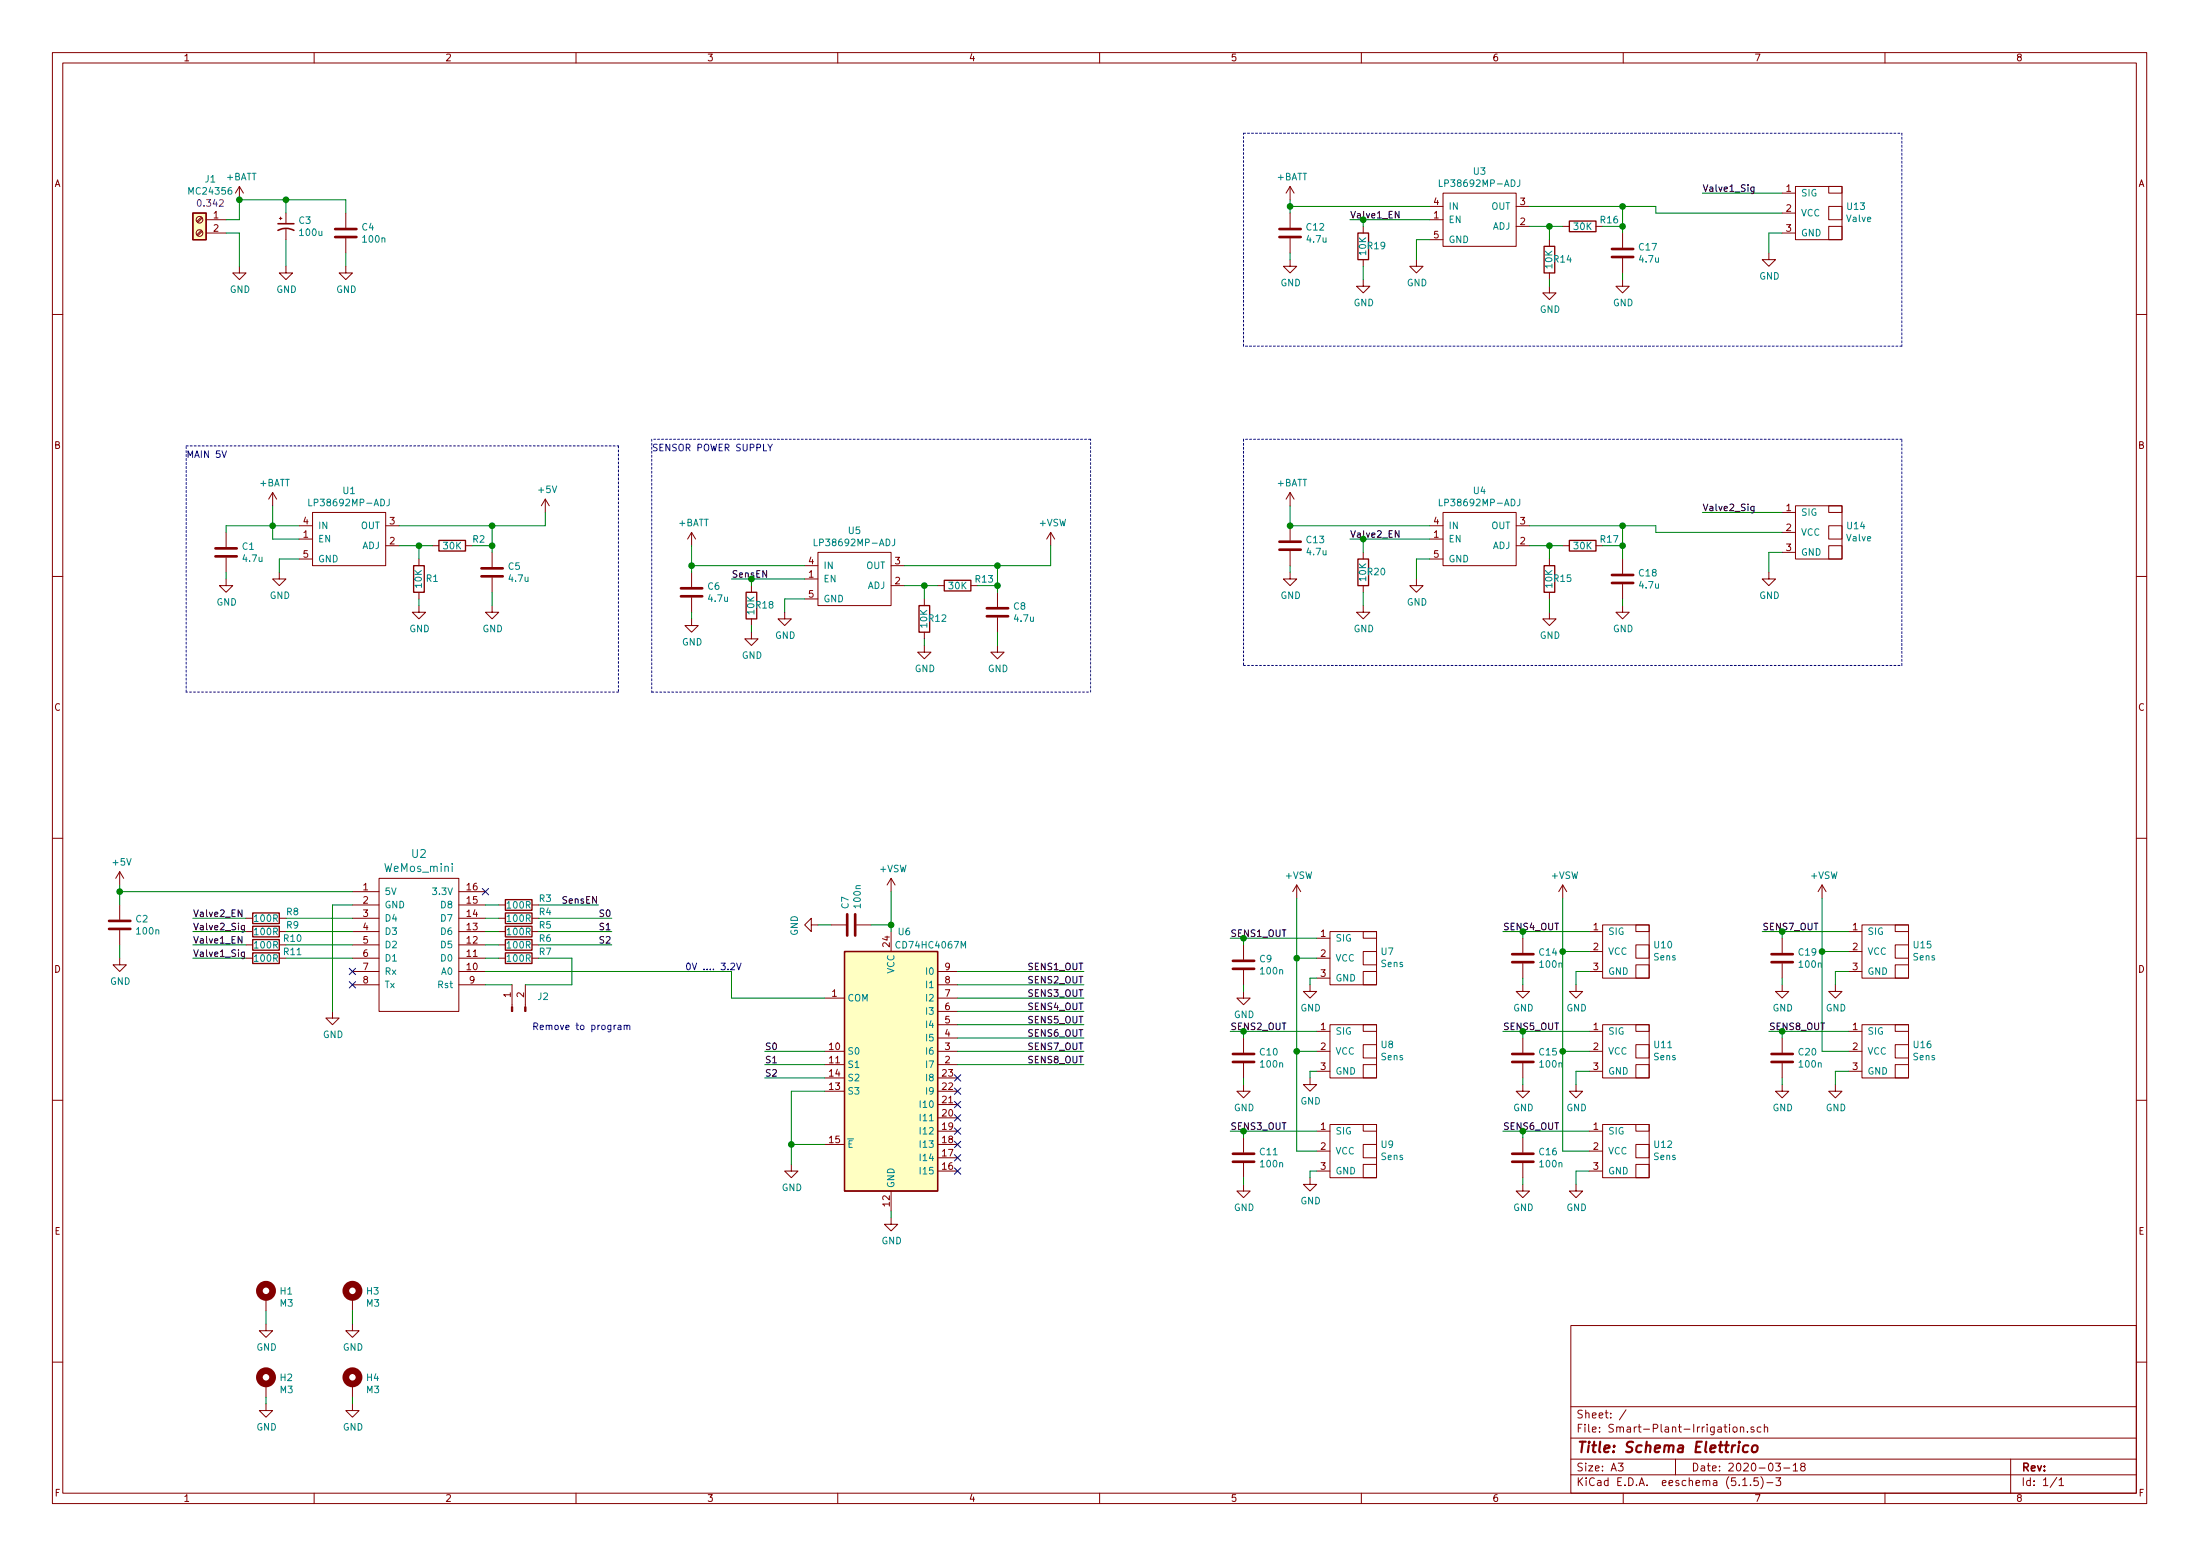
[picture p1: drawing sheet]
<svg xmlns="http://www.w3.org/2000/svg" width="420mm" height="297mm" viewBox="0 0 420 297" stroke-linecap="round" stroke-linejoin="round" font-family="sans-serif">
<g fill="none" stroke="#840000" stroke-width=".19">
<path d="M10 10h400v277h-400zM12 12h396v273.1h-396zM60 10v2M110 10v2M160 10v2M210 10v2M260 10v2M310 10v2M360 10v2M45.7 35.6l-.7 1.3M45.7 35.6v2.5M45.7 35.6l.8 1.3"/>
<path d="M246.4 35.6v2.5M246.4 35.6l-.8 1.3M246.4 35.6l.7 1.3M273 39.4h2.6M275.6 36.9h14v10.1h-14zM289.6 39.4h2.5M340.4 36.9h2.5M342.9 35.6h8.9v10.2h-8.9zM349.2 39.4h2.6v2.5h-2.6zM349.2 35.6h2.6v1.3h-2.6zM38.5 44l-.9 .8M38.5 41.4l-.9 .9"/>
<path d="M38.6 44.2l-.8 .8M38.6 41.6l-.8 .9M39.4 44.5h3.8M39.4 41.9h3.8M45.7 50.8v1.3h1.3l-1.3 1.3-1.3-1.3h1.3M53.3 41.7h.5M53.6 41.4v.5M54.6 50.8v1.3h1.3l-1.3 1.3-1.3-1.3h1.3M54.6 40.7v2M54.6 43.7v2.1M66 50.8v1.3h1.3l-1.3 1.3-1.2-1.3h1.2M66 40.7v2.8"/>
<path d="M66 45.5v2.8M246.4 49.6v1.2h1.2l-1.2 1.3-1.3-1.3h1.3M246.4 40.7v2.8M246.4 45.5v2.8M260.3 53.4v1.2h1.3l-1.3 1.3-1.2-1.3h1.2M260.3 43.2v1.3M260.3 49.6v1.2M270.5 49.6v1.2h1.3l-1.3 1.3-1.3-1.3h1.3M273 41.9h2.6M273 45.8h2.6M289.6 43.2h2.5M295.9 54.6v1.3h1.3l-1.3 1.3-1.3-1.3h1.3"/>
<path d="M295.9 45.8v1.2M295.9 52.1v1.3M298.4 43.2h1.3M304.8 43.2h1.3M309.9 53.4v1.2h1.2l-1.2 1.3-1.3-1.3h1.3M309.9 44.5v2.8M309.9 49.3v2.8M337.8 48.3v1.3h1.3l-1.3 1.2-1.3-1.2h1.3M340.4 40.7h2.5M340.4 44.5h2.5M349.2 43.2h2.6v2.6h-2.6zM10 60h2"/>
<path d="M408 60h2M52.1 94l-.8 1.3M52.1 94v2.6M52.1 94l.7 1.3M59.7 97.8h14v10.2h-14zM104.1 95.3l-.7 1.3M104.1 95.3v2.5M104.1 95.3l.8 1.3M246.4 94v2.6M246.4 94l-.8 1.3M246.4 94l.7 1.3M275.6 97.8h14v10.2h-14z"/>
<path d="M340.4 97.8h2.5M342.9 96.6h8.9v10.1h-8.9zM349.2 96.6h2.6v1.2h-2.6zM10 110h2M43.2 110.5v1.3h1.2l-1.2 1.3-1.3-1.3h1.3M43.2 101.6v2.8M43.2 106.5v2.8M53.3 109.3v1.2h1.3l-1.3 1.3-1.2-1.3h1.2M57.1 102.9h2.6M57.1 100.4h2.6M57.1 106.7h2.6M73.7 104.2h2.5"/>
<path d="M73.7 100.4h2.5M80 115.6v1.3h1.3l-1.3 1.2-1.3-1.2h1.3M80 106.7v1.3M80 113.1v1.2M82.5 104.2h1.3M88.9 104.2h1.3M94 115.6v1.3h1.2l-1.2 1.2-1.3-1.2h1.3M94 105.4v2.8M94 110.3v2.8M132.1 118.1v1.3h1.2l-1.2 1.3-1.3-1.3h1.3M132.1 101.6v2.6M132.1 109.3v2.8"/>
<path d="M132.1 114.1v2.8M132.1 101.6l-.8 1.3M132.1 101.6l.7 1.3M143.5 111.8v1.3M143.5 118.1v1.3M149.9 116.9v1.2h1.2l-1.2 1.3-1.3-1.3h1.3M153.7 110.5h2.5M153.7 108h2.5M153.7 114.3h2.5M156.2 105.4h14v10.2h-14zM170.2 111.8h2.5M170.2 108h2.5"/>
<path d="M176.5 114.3v1.3M179.1 111.8h1.2M185.4 111.8h1.3M190.5 113.1v2.8M190.5 117.9v2.8M200.7 101.6l-.8 1.3M200.7 101.6v2.6M200.7 101.6l.7 1.3M246.4 109.3v1.2h1.2l-1.2 1.3-1.3-1.3h1.3M246.4 100.4v2.8M246.4 105.2v2.8M260.3 115.6v1.3h1.3l-1.3 1.2-1.2-1.2h1.2"/>
<path d="M260.3 105.4v1.3M260.3 111.8v1.3M270.5 110.5v1.3h1.3l-1.3 1.3-1.3-1.3h1.3M273 102.9h2.6M273 100.4h2.6M273 106.7h2.6M289.6 104.2h2.5M289.6 100.4h2.5M295.9 116.9v1.2h1.3l-1.3 1.3-1.3-1.3h1.3M295.9 106.7v1.3M295.9 113.1v1.2M298.4 104.2h1.3"/>
<path d="M304.8 104.2h1.3M309.9 115.6v1.3h1.2l-1.2 1.2-1.3-1.2h1.3M309.9 106.7v2.8M309.9 111.5v2.8M337.8 109.3v1.2h1.3l-1.3 1.3-1.3-1.3h1.3M340.4 101.6h2.5M340.4 105.4h2.5M349.2 104.2h2.6v2.5h-2.6zM349.2 100.4h2.6v2.5h-2.6zM408 110h2M143.5 120.7v1.3h1.3l-1.3 1.2-1.3-1.2h1.3M176.5 123.2v1.3h1.3l-1.3 1.3-1.2-1.3h1.2"/>
<path d="M176.5 120.7v1.3M190.5 123.2v1.3h1.3l-1.3 1.3-1.3-1.3h1.3M10 160h2M22.9 166.4l-.8 1.3M22.9 166.4v2.5M22.9 172.8v2.8M22.9 177.6v2.8M22.9 166.4l.7 1.3M47 175.3h1.3M47 177.8h1.3M53.3 175.3h1.3M53.3 177.8h1.3"/>
<path d="M67.3 175.3h5.1M67.3 177.8h5.1M67.3 172.8h5.1M67.3 170.2h5.1M72.4 167.7h15.2v25.4h-15.2zM87.6 175.3h5.1M87.6 177.8h5.1M87.6 172.8h5.1M87.6 170.2h5.1M95.2 175.3h1.3M95.2 177.8h1.3M95.2 172.8h1.3"/>
<path d="M101.6 175.3h1.3M101.6 177.8h1.3M101.6 172.8h1.3M154.9 176.6v-1.3l-1.2 1.3 1.2 1.2v-1.2h1.3M158.7 176.6h2.8M163.6 176.6h2.8M170.2 167.7v2.5M170.2 177.8v3.8M170.2 167.7l-.8 1.2M170.2 167.7l.7 1.2M247.6 168.9l-.7 1.3M247.6 168.9v2.6"/>
<path d="M247.6 168.9l.8 1.3M251.5 179.1h2.5M254 177.8h8.9v10.2h-8.9zM260.3 177.8h2.6v1.3h-2.6zM290.8 179.1v2.8M298.4 168.9l-.7 1.3M298.4 168.9v2.6M298.4 168.9l.8 1.3M303.5 177.8h2.6M306.1 176.6h8.9v10.1h-8.9zM312.4 176.6h2.6v1.2h-2.6zM340.4 179.1v2.8"/>
<path d="M348 168.9l-.8 1.3M348 168.9v2.6M348 168.9l.7 1.3M353.1 177.8h2.5M355.6 176.6h8.9v10.1h-8.9zM361.9 176.6h2.6v1.2h-2.6zM408 160h2M22.9 182.9v1.3h1.2l-1.2 1.3-1.3-1.3h1.3M47 180.4h1.3M47 182.9h1.3M53.3 180.4h1.3M53.3 182.9h1.3"/>
<path d="M63.5 193.1v1.2h1.3l-1.3 1.3-1.3-1.3h1.3M67.3 188h5.1M67.3 185.5h5.1M67.3 180.4h5.1M67.3 182.9h5.1M87.6 188h5.1M87.6 185.5h5.1M87.6 180.4h5.1M87.6 182.9h5.1M95.2 180.4h1.3M95.2 182.9h1.3M97.8 188v4.2"/>
<path d="M100.3 188v4.2M101.6 180.4h1.3M101.6 182.9h1.3M157.5 190.5h3.8M179.1 190.5h3.8M179.1 198.2h3.8M179.1 195.6h3.8M179.1 193.1h3.8M179.1 188h3.8M179.1 185.5h3.8M237.5 189.3v1.2h1.3l-1.3 1.3-1.3-1.3h1.3M237.5 180.4v2.8"/>
<path d="M237.5 185.2v2.8M237.5 198.2v2.8M250.2 188v1.3h1.3l-1.3 1.2-1.3-1.2h1.3M251.5 196.9h2.5M251.5 182.9h2.5M251.5 186.7h2.5M254 195.6h8.9v10.2h-8.9zM260.3 185.5h2.6v2.5h-2.6zM260.3 181.6h2.6v2.6h-2.6zM260.3 199.4h2.6v2.6h-2.6zM260.3 195.6h2.6v1.3h-2.6zM290.8 188v1.3h1.3l-1.3 1.2-1.2-1.2h1.2"/>
<path d="M290.8 183.9v2.8M290.8 198.2v2.8M301 188v1.3h1.3l-1.3 1.2-1.3-1.2h1.3M303.5 185.5h2.6M303.5 196.9h2.6M303.5 181.6h2.6M306.1 195.6h8.9v10.2h-8.9zM312.4 199.4h2.6v2.6h-2.6zM312.4 195.6h2.6v1.3h-2.6zM312.4 184.2h2.6v2.5h-2.6zM312.4 180.4h2.6v2.5h-2.6zM340.4 188v1.3h1.2l-1.2 1.2-1.3-1.2h1.3"/>
<path d="M340.4 183.9v2.8M340.4 198.2v2.8M350.5 188v1.3h1.3l-1.3 1.2-1.3-1.2h1.3M353.1 185.5h2.5M353.1 196.9h2.5M353.1 181.6h2.5M355.6 195.6h8.9v10.2h-8.9zM361.9 184.2h2.6v2.5h-2.6zM361.9 180.4h2.6v2.5h-2.6zM361.9 199.4h2.6v2.6h-2.6zM361.9 195.6h2.6v1.3h-2.6zM10 210h2"/>
<path d="M157.5 200.7h3.8M157.5 203.2h3.8M157.5 208.3h3.8M157.5 205.8h3.8M157.5 218.5h3.8M179.1 200.7h3.8M179.1 203.2h3.8M179.1 208.3h3.8M179.1 205.8h3.8M179.1 218.5h3.8M179.1 215.9h3.8M179.1 213.4h3.8"/>
<path d="M179.1 210.9h3.8M237.5 207v1.3h1.3l-1.3 1.3-1.3-1.3h1.3M237.5 203v2.8M237.5 217.2v2.8M250.2 205.8v1.2h1.3l-1.3 1.3-1.3-1.3h1.3M251.5 200.7h2.5M251.5 215.9h2.5M251.5 204.5h2.5M251.5 219.7h2.5M254 214.7h8.9v10.1h-8.9zM260.3 203.2h2.6v2.6h-2.6zM260.3 218.5h2.6v2.5h-2.6z"/>
<path d="M260.3 214.7h2.6v1.2h-2.6zM290.8 207v1.3h1.3l-1.3 1.3-1.2-1.3h1.2M290.8 203v2.8M290.8 217.2v2.8M301 207v1.3h1.3l-1.3 1.3-1.3-1.3h1.3M303.5 200.7h2.6M303.5 215.9h2.6M303.5 204.5h2.6M303.5 219.7h2.6M306.1 214.7h8.9v10.1h-8.9zM312.4 203.2h2.6v2.6h-2.6zM312.4 218.5h2.6v2.5h-2.6z"/>
<path d="M312.4 214.7h2.6v1.2h-2.6zM340.4 207v1.3h1.2l-1.2 1.3-1.3-1.3h1.3M340.4 203v2.8M350.5 207v1.3h1.3l-1.3 1.3-1.3-1.3h1.3M353.1 200.7h2.5M353.1 204.5h2.5M361.9 203.2h2.6v2.6h-2.6zM408 210h2M151.1 222.3v1.3h1.3l-1.3 1.2-1.2-1.2h1.2M170.2 232.4v1.3h1.2l-1.2 1.3-1.3-1.3h1.3M170.2 227.4v3.8M179.1 223.6h3.8"/>
<path d="M179.1 221h3.8M237.5 226.1v1.3h1.3l-1.3 1.2-1.3-1.2h1.3M237.5 222v2.8M250.2 224.8v1.3h1.3l-1.3 1.3-1.3-1.3h1.3M251.5 223.6h2.5M260.3 222.3h2.6v2.5h-2.6zM290.8 226.1v1.3h1.3l-1.3 1.2-1.2-1.2h1.2M290.8 222v2.8M301 226.1v1.3h1.3l-1.3 1.2-1.3-1.2h1.3M303.5 223.6h2.6M312.4 222.3h2.6v2.5h-2.6zM50.8 252.8v1.2h1.3l-1.3 1.3-1.3-1.3h1.3"/>
<path d="M50.8 247.7v2.5M67.3 252.8v1.2h1.3l-1.3 1.3-1.3-1.3h1.3M67.3 247.7v2.5M300 253h108v32.1h-108zM10 260h2M50.8 268v1.3h1.3l-1.3 1.2-1.3-1.2h1.3M50.8 264.2v2.5M67.3 268v1.3h1.3l-1.3 1.2-1.3-1.2h1.3M67.3 264.2v2.5M300 278.5h108M300 274.5h108M300 268.5h108"/>
<path d="M309 279.3h1l-.5 .6 .4 .1v.7l-.2 .1-.7-.1M310.5 269.1l-1.2 2M320 278.5v3M329.2 272.4h.6M329.5 271.9v1.3l.3 .2M330.3 271.9v.1M330.3 272.4v1M331 272.5l.2-.1 .5 .1v.8l-.3 .1-.4-.1zM332.4 272.5l.2-.1 .3 .1 .1 .9M332.4 272.4v1M333.7 273.3v.1M334.9 272.5l-.3-.1-.2 .2v.2l.5 .2v.3h-.5"/>
<path d="M336.3 272.5l-.4-.1-.3 .3 .1 .6 .2 .1 .4-.1M337 272.5l.2-.1 .3 .1 .1 .9M337 271.9v1.5M339.1 279.3h.9l-.5 .6 .5 .1v.7l-.2 .1-.7-.1M342.5 279.7l.4-.4v1.5M344.2 279.9l-.3-.2 .1-.2 .2-.2 .4 .1 .2 .2-.1 .2-.5 .1-.3 .3v.3l.3 .3h.2l.4-.3-.1-.4-.3-.2M384 278.5v6.6M408 260h2M60 285.1v1.9M110 285.1v1.9M160 285.1v1.9M210 285.1v1.9"/>
<path d="M260 285.1v1.9M300 281.5h108M310 285.1v1.9M332.8 282.5l.4-.4v1.5M332.8 283.6h.9M334.3 283.5v.1M335.7 282.1h-.7l-.1 .7 .3-.1h.5l.1 .3-.1 .5-.2 .1-.6-.1M336.3 281.9a1.71 1.71 0 0 1 0 2.3M337.4 283h1.2M339.2 282.1h.9l-.5 .6 .4 .1v.7l-.2 .1-.6-.1M340.7 280.2h1.1M342.5 280.8h.8"/>
<path d="M360 285.1v1.9M392.8 282l-1.3 2M393.2 282.5l.5-.4v1.5M393.2 283.6h.9"/>
<circle cx="38.1" cy="44.5" r=".63"/>
<circle cx="38.1" cy="41.9" r=".63"/>
</g>
<path d="M332.2 275.2v.2M333.9 276a.67 .67 0 0 0-1 .3l-.1 .5 .2 .3 .2 .1 .6-.1M334.7 276.1l.1-.1a.54 .54 0 0 1 .9 .3l-.2 .7a.54 .54 0 0 1-.6 .2 .54 .54 0 0 1-.4-.4z" fill="none" stroke="#840000" stroke-width=".41"/>
<g fill="none" stroke="#840000" stroke-width=".51">
<path d="M64 45.2h4.1M64 43.7h4.1M244.3 45.2h4.1M244.3 43.7h4.1M307.8 49.1h4.1M307.8 47.5h4.1M41.1 106.2h4.1M41.1 104.7h4.1M91.9 110h4.1M91.9 108.5h4.1M130 113.8h4.1M130 112.3h4.1"/>
<path d="M188.5 117.6h4M188.5 116.1h4M244.3 104.9h4.1M244.3 103.4h4.1M307.8 111.3h4.1M307.8 109.8h4.1M20.8 177.3h4.1M20.8 175.8h4.1M161.8 174.5v4.1M163.3 174.5v4.1M235.5 184.9h4M235.5 183.4h4"/>
<path d="M288.8 183.7h4.1M288.8 182.2h4.1M338.3 183.7h4.1M338.3 182.2h4.1M235.5 202.7h4M235.5 201.2h4M288.8 202.7h4.1M288.8 201.2h4.1M338.3 202.7h4.1M338.3 201.2h4.1M235.5 221.8h4M235.5 220.3h4"/>
<path d="M288.8 221.8h4.1M288.8 220.3h4.1"/>
</g>
<g fill="#ffffc2" stroke="#ffffc2" stroke-width=".19">
<path d="M161.3 181.6h17.8v45.8h-17.8z"/>
<path d="M36.8 40.7h2.6v5.1h-2.6z"/>
</g>
<g fill="none" stroke="#840000" stroke-width=".25">
<path d="M36.8 40.7h2.6v5.1h-2.6zM259.3 44.5h2.1v5.1h-2.1zM294.9 47h2v5.1h-2zM299.7 42.2h5.1v2h-5.1zM79 108h2v5.1h-2zM83.8 103.2h5.1v2h-5.1zM142.5 113.1h2v5h-2zM175.5 115.6h2v5.1h-2zM180.3 110.8h5.1v2h-5.1zM259.3 106.7h2.1v5.1h-2.1zM294.9 108h2v5.1h-2zM299.7 103.2h5.1v2h-5.1z"/>
<path d="M48.3 174.3h5v2h-5zM48.3 176.8h5v2.1h-5zM48.3 179.4h5v2h-5zM96.5 171.7h5.1v2.1h-5.1zM96.5 176.8h5.1v2.1h-5.1zM96.5 174.3h5.1v2h-5.1zM96.5 179.4h5.1v2h-5.1zM48.3 181.9h5v2h-5zM96.5 181.9h5.1v2h-5.1zM161.3 181.6h17.8v45.8h-17.8z"/>
</g>
<path d="M53.1 44a3.2 3.2 0 0 1 3 0M53.1 42.7h3" fill="none" stroke="#840000" stroke-width=".3"/>
<path d="M274.9 34.3v1.3h.6M290.2 34.3v1.1l-.4 .2M59 95.3v1.3h.6M74.3 95.3v1.1l-.4 .2M274.9 95.3v1.3h.6M290.2 95.3v1.1l-.4 .2M155.5 102.9v1.3h.6M170.9 102.9l-.1 1.1-.4 .2M86.4 164.9v.1" fill="none" stroke="#008484" stroke-width=".19"/>
<g fill="none" stroke="#840000" stroke-width="1.3">
<circle cx="50.8" cy="246.4" r="1.27"/>
<circle cx="67.3" cy="246.4" r="1.27"/>
<circle cx="50.8" cy="262.9" r="1.27"/>
<circle cx="67.3" cy="262.9" r="1.27"/>
</g>
<g fill="#840000" stroke="#840000" stroke-width=".19">
<path d="M100.2 192.2h.3v.9h-.3z"/>
<path d="M97.7 192.2h.2v.9h-.2z"/>
</g>
<g fill="none" stroke="#0000c2" stroke-width=".19" stroke-dasharray=".4 .4">
<path d="M237.5 25.4h125.7M363.2 25.4v40.7M237.5 66.1v-40.7M363.2 66.1h-125.7M35.6 85.1h82.5M118.1 85.1v47M124.5 83.9v48.2M208.3 83.9h-83.8M237.5 83.9v43.1M363.2 83.9h-125.7M35.6 132.1v-47M118.1 132.1h-82.5"/>
<path d="M124.5 132.1h83.8M208.3 132.1v-48.2M237.5 127h125.7M363.2 127v-43.1"/>
</g>
<g fill="none" stroke="#008400" stroke-width=".19">
<path d="M54.6 38.1v2.6M246.4 38.1v2.6M246.4 39.4h26.6M292.1 39.4h24.1v1.3h24.2M309.9 39.4v5.1M325.1 36.9h15.3M43.2 44.5h2.5v6.3M54.6 45.8v5M66 40.7v-2.6h-20.3v3.8h-2.5M66 48.3v2.5M246.4 48.3v1.3M260.3 50.8v2.6"/>
<path d="M273 41.9h-12.7v1.3M273 45.8h-2.5v3.8M292.1 43.2h6.3M295.9 43.2v2.6M295.9 53.4v1.2M306.1 43.2h3.8M309.9 52.1v1.3M340.4 44.5h-2.6v3.8M52.1 96.6v6.3h5M104.1 97.8v2.6h-27.9M246.4 96.6v3.8h26.6M325.1 97.8h15.3"/>
<path d="M43.2 109.3v1.2M57.1 100.4h-13.9v1.2M57.1 106.7h-3.8v2.6M76.2 104.2h6.3M80 104.2v2.5M80 114.3v1.3M90.2 104.2h3.8M94 100.4v5M94 113.1v2.5M132.1 108h21.6M132.1 104.2v5.1M132.1 116.9v1.2"/>
<path d="M139.7 110.5h14M143.5 110.5v1.3M143.5 119.4v1.3M153.7 114.3h-3.8v2.6M172.7 111.8h6.4M176.5 111.8v2.5M186.7 111.8h3.8M190.5 108v5.1M200.7 104.2v3.8h-28M246.4 108v1.3M260.3 113.1v2.5M273 102.9h-12.7v2.5"/>
<path d="M273 106.7h-2.5v3.8M292.1 100.4h24.1v1.2h24.2M292.1 104.2h6.3M295.9 104.2v2.5M295.9 114.3v2.6M306.1 104.2h3.8M309.9 100.4v6.3M309.9 114.3v1.3M340.4 105.4h-2.6v3.9M176.5 122v1.2M190.5 120.7v2.5M22.9 168.9v3.9"/>
<path d="M22.9 170.2h44.4M36.8 177.8h10.2M36.8 175.3h10.2M54.6 177.8h12.7M54.6 175.3h12.7M67.3 172.8h-3.8v20.3M92.7 177.8h2.5M92.7 175.3h2.5M92.7 172.8h2.5M102.9 177.8h13.9M102.9 175.3h13.9M102.9 172.8h11.4"/>
<path d="M156.2 176.6h2.5M166.4 176.6h3.8M170.2 170.2v7.6M247.6 171.5v48.2h3.9M251.5 179.1h-14v1.3M287 177.8h16.5M290.8 177.8v1.3M298.4 171.5v48.2h5.1M336.5 177.8h16.6M340.4 177.8v1.3M348 171.5v29.2h5.1M22.9 180.4v2.5"/>
<path d="M36.8 180.4h10.2M36.8 182.9h10.2M54.6 180.4h12.7M54.6 182.9h12.7M92.7 188h5.1M92.7 185.5h47v5h17.8M92.7 180.4h2.5M92.7 182.9h2.5M102.9 182.9h6.3v5.1h-8.9M102.9 180.4h13.9M182.9 188h24.1M182.9 185.5h24.1"/>
<path d="M182.9 190.5h24.1M182.9 193.1h24.1M182.9 195.6h24.1M182.9 198.2h24.1M237.5 188v1.3M247.6 182.9h3.9M251.5 196.9h-14v1.3M251.5 186.7h-1.3v1.3M287 196.9h16.5M290.8 186.7v1.3M290.8 196.9v1.3M298.4 181.6h5.1"/>
<path d="M303.5 185.5h-2.5v2.5M340.4 186.7v1.3M348 181.6h5.1M353.1 185.5h-2.6v2.5M353.1 196.9h-12.7v1.3M146 203.2h11.5M146 200.7h11.5M146 205.8h11.5M151.1 218.5h6.4M157.5 208.3h-6.4v14M182.9 203.2h24.1M182.9 200.7h24.1"/>
<path d="M237.5 205.8v1.2M247.6 200.7h3.9M251.5 204.5h-1.3v1.3M251.5 215.9h-14v1.3M287 215.9h16.5M290.8 205.8v1.2M290.8 215.9v1.3M298.4 200.7h5.1M303.5 204.5h-2.5v2.5M340.4 205.8v1.2M353.1 204.5h-2.6v2.5M170.2 231.2v1.2"/>
<path d="M237.5 224.8v1.3M251.5 223.6h-1.3v1.2M290.8 224.8v1.3M303.5 223.6h-2.5v2.5M50.8 250.2v2.6M67.3 250.2v2.6M50.8 266.7v1.3M67.3 266.7v1.3"/>
</g>
<path d="M335 35.7l-.1 1.1-.2 .2-.3-.1M335 35.7h-.4l-.2 .2 .1 .6h.5M267.2 40.3v1.3l-.7-1.3v1.3M335 96.7l-.1 1.1-.2 .1h-.3M335 96.7h-.4l-.2 .2 .1 .5h.5M267.2 101.3v1.3l-.7-1.3v1.3M46.2 178.8v1.2l-.7-1.2v1.2M46.2 173.7v1.3l-.7-1.3v1.3M46.7 176.7l-.1 1.1-.1 .1h-.3M46.7 176.7h-.4l-.2 .2 .1 .6h.5M46.7 181.7l-.1 1.2-.1 .1-.3-.1M46.7 181.8l-.4-.1-.2 .3 .1 .5h.5" fill="none" stroke="#000" stroke-width=".19"/>
<path d="M42.4 86.1l.4 1.2 .5-1.2M146.7 84.8l.4 .7 .4-.7M118.1 195.8h.4l.1 .8M118.6 196l-.6 .3 .1 .2h.5M119.2 195.8l.2-.1 .3 .1v.8M119.2 195.7v.9M119.7 195.9l.2-.2 .3 .1 .1 .8M139.6 184l.5-.1 .2 .3-.8 .9h.8M140.7 183.9l.4 1.2 .4-1.2" fill="none" stroke="#0000c2" stroke-width=".19"/>
<g fill="#008400" stroke="#008400" stroke-width=".25">
<circle cx="348" cy="181.6" r=".51"/>
<circle cx="309.9" cy="100.4" r=".51"/>
<circle cx="176.5" cy="111.8" r=".51"/>
<circle cx="54.6" cy="38.1" r=".51"/>
<circle cx="247.7" cy="182.9" r=".51"/>
<circle cx="247.7" cy="200.7" r=".51"/>
<circle cx="94" cy="104.2" r=".51"/>
<circle cx="80" cy="104.2" r=".51"/>
<circle cx="298.4" cy="181.6" r=".51"/>
<circle cx="45.7" cy="38.1" r=".51"/>
<circle cx="94" cy="100.4" r=".51"/>
<circle cx="143.5" cy="110.5" r=".51"/>
<circle cx="132.1" cy="108" r=".51"/>
<circle cx="298.4" cy="200.7" r=".51"/>
<circle cx="22.9" cy="170.2" r=".51"/>
<circle cx="295.9" cy="104.2" r=".51"/>
<circle cx="309.9" cy="43.2" r=".51"/>
<circle cx="309.9" cy="104.2" r=".51"/>
<circle cx="190.5" cy="111.8" r=".51"/>
<circle cx="246.4" cy="100.4" r=".51"/>
<circle cx="52.1" cy="100.4" r=".51"/>
<circle cx="151.1" cy="218.5" r=".51"/>
<circle cx="246.4" cy="39.4" r=".51"/>
<circle cx="170.2" cy="176.6" r=".51"/>
<circle cx="295.9" cy="43.2" r=".51"/>
<circle cx="190.5" cy="108" r=".51"/>
<circle cx="309.9" cy="39.4" r=".51"/>
</g>
<g fill="none" stroke="#000084" stroke-width=".19">
<path d="M92.1 169.6l1.2 1.2M93.3 169.6l-1.2 1.2M66.7 184.8l1.2 1.3M66.7 187.4l1.2 1.2M67.9 184.8l-1.2 1.3M67.9 187.4l-1.2 1.2M182.3 217.9l1.2 1.2M182.3 215.3l1.2 1.2M182.3 212.8l1.2 1.2M182.3 210.2l1.2 1.3M182.3 207.7l1.2 1.2M182.3 205.2l1.2 1.2"/>
<path d="M183.5 217.9l-1.2 1.2M183.5 215.3l-1.2 1.2M183.5 212.8l-1.2 1.2M183.5 210.2l-1.2 1.3M183.5 207.7l-1.2 1.2M183.5 205.2l-1.2 1.2M182.3 220.4l1.2 1.2M182.3 222.9l1.2 1.3M183.5 220.4l-1.2 1.2M183.5 222.9l-1.2 1.3"/>
</g>
<text font-size="2.8" fill="#840000" x="301" y="277.3">Title: Schema Elettrico</text>
<g font-size="2.1" fill="#008484">
<text x="73.5" y="166.5">WeMos_mini</text>
<text x="78.7" y="163.8">U2</text>
</g>
<g font-size="2.1" fill="#840000">
<text x="301" y="273.5">File: Smart-Plant-Irrigation.sch</text>
<text x="301" y="270.8">Sheet: /</text>
<text x="301" y="280.9">Size: A3</text>
<text x="323" y="280.9">Date: 2020-03-18</text>
<text x="386" y="280.9">Rev:</text>
<text x="301" y="283.7">KiCad E.D.A. eeschema (5.1.5)-3</text>
<text x="386" y="283.7">Id: 1/1</text>
</g>
<g font-size="1.8" fill="#840000">
<text x="35" y="11.7">1</text>
<text x="85" y="11.7">2</text>
<text x="135" y="11.7">3</text>
<text x="185" y="11.7">4</text>
<text x="235" y="11.7">5</text>
<text x="285" y="11.7">6</text>
<text x="335" y="11.7">7</text>
<text x="385" y="11.7">8</text>
<text x="10.4" y="35.7">A</text>
<text x="408.4" y="35.7">A</text>
<text x="40.8" y="41.7">1</text>
<text x="273.8" y="41.7">1</text>
<text x="273.8" y="39.2">4</text>
<text x="290.3" y="39.2">3</text>
<text x="341.1" y="36.6">1</text>
<text x="341.1" y="40.4">2</text>
<text x="40.8" y="44.2">2</text>
<text x="273.8" y="45.5">5</text>
<text x="290.3" y="43">2</text>
<text x="341.1" y="44.2">3</text>
<text x="10.4" y="85.7">B</text>
<text x="408.4" y="85.7">B</text>
<text x="57.9" y="100.1">4</text>
<text x="74.4" y="100.1">3</text>
<text x="273.8" y="100.1">4</text>
<text x="290.3" y="100.1">3</text>
<text x="341.1" y="97.6">1</text>
<text x="341.1" y="101.4">2</text>
<text x="57.9" y="102.7">1</text>
<text x="57.9" y="106.5">5</text>
<text x="74.4" y="103.9">2</text>
<text x="154.5" y="107.7">4</text>
<text x="171" y="107.7">3</text>
<text x="273.8" y="102.7">1</text>
<text x="273.8" y="106.5">5</text>
<text x="290.3" y="103.9">2</text>
<text x="341.1" y="105.2">3</text>
<text x="154.5" y="110.3">1</text>
<text x="171" y="111.5">2</text>
<text x="154.5" y="114.1">5</text>
<text x="10.4" y="135.7">C</text>
<text x="408.4" y="135.7">C</text>
<text x="69.4" y="170">1</text>
<text x="69.4" y="172.5">2</text>
<text x="89.2" y="172.5">15</text>
<text x="89.2" y="170">16</text>
<text x="69.4" y="175">3</text>
<text x="69.4" y="177.6">4</text>
<text x="89.2" y="177.6">13</text>
<text x="89.2" y="175">14</text>
<text x="252.2" y="178.9">1</text>
<text x="304.3" y="177.6">1</text>
<text x="353.8" y="177.6">1</text>
<text x="10.4" y="185.7">D</text>
<text x="69.4" y="180.1">5</text>
<text x="69.4" y="182.7">6</text>
<text x="69.4" y="185.2">7</text>
<text x="89.2" y="185.2">10</text>
<text x="89.2" y="182.7">11</text>
<text x="89.2" y="180.1">12</text>
<text x="169.9" y="180.7" transform="rotate(-90 169.9 180.7)">24</text>
<text x="180.5" y="185.2">9</text>
<text x="252.2" y="182.7">2</text>
<text x="304.3" y="181.4">2</text>
<text x="304.3" y="185.2">3</text>
<text x="353.8" y="181.4">2</text>
<text x="353.8" y="185.2">3</text>
<text x="408.4" y="185.7">D</text>
<text x="69.4" y="187.7">8</text>
<text x="89.7" y="187.7">9</text>
<text x="97.5" y="190.4" transform="rotate(-90 97.5 190.4)">1</text>
<text x="100.1" y="190.4" transform="rotate(-90 100.1 190.4)">2</text>
<text x="158.9" y="190.3">1</text>
<text x="180.5" y="190.3">7</text>
<text x="180.5" y="187.7">8</text>
<text x="252.2" y="186.5">3</text>
<text x="180.5" y="197.9">4</text>
<text x="180.5" y="195.4">5</text>
<text x="180.5" y="192.8">6</text>
<text x="252.2" y="196.6">1</text>
<text x="304.3" y="196.6">1</text>
<text x="353.8" y="196.6">1</text>
<text x="158.4" y="200.4">10</text>
<text x="158.4" y="203">11</text>
<text x="180.5" y="203">2</text>
<text x="180.5" y="200.4">3</text>
<text x="252.2" y="200.4">2</text>
<text x="304.3" y="200.4">2</text>
<text x="353.8" y="200.4">2</text>
<text x="158.4" y="208.1">13</text>
<text x="158.4" y="205.5">14</text>
<text x="180" y="208.1">22</text>
<text x="180" y="205.5">23</text>
<text x="252.2" y="204.3">3</text>
<text x="304.3" y="204.3">3</text>
<text x="353.8" y="204.3">3</text>
<text x="180" y="215.7">19</text>
<text x="180" y="213.1">20</text>
<text x="180" y="210.6">21</text>
<text x="252.2" y="215.7">1</text>
<text x="304.3" y="215.7">1</text>
<text x="158.4" y="218.2">15</text>
<text x="180" y="220.8">17</text>
<text x="180" y="218.2">18</text>
<text x="252.2" y="219.5">2</text>
<text x="304.3" y="219.5">2</text>
<text x="180" y="223.3">16</text>
<text x="252.2" y="223.3">3</text>
<text x="304.3" y="223.3">3</text>
<text x="169.9" y="230.2" transform="rotate(-90 169.9 230.2)">12</text>
<text x="10.4" y="235.7">E</text>
<text x="408.4" y="235.7">E</text>
<text x="10.5" y="285.7">F</text>
<text x="35" y="286.7">1</text>
<text x="85" y="286.7">2</text>
<text x="135" y="286.7">3</text>
<text x="185" y="286.7">4</text>
<text x="235" y="286.7">5</text>
<text x="285" y="286.7">6</text>
<text x="335" y="286.7">7</text>
<text x="385" y="286.7">8</text>
<text x="408.5" y="285.7">F</text>
</g>
<g font-size="1.8" fill="#008484">
<text x="39.2" y="34.8">J1</text>
<text x="43.2" y="34.4">+BATT</text>
<text x="243.9" y="34.4">+BATT</text>
<text x="275.6" y="35.7">LP38692MP-ADJ</text>
<text x="281.5" y="33.4">U3</text>
<text x="36.3" y="37.1">MC24356</text>
<text x="276.6" y="40">IN</text>
<text x="284.8" y="40">OUT</text>
<text x="343.9" y="37.5">SIG</text>
<text x="343.9" y="41.3">VCC</text>
<text x="352.8" y="40.1">U13</text>
<text x="57.1" y="42.7">C3</text>
<text x="57.4" y="45">100u</text>
<text x="69.2" y="44">C4</text>
<text x="69.4" y="46.3">100n</text>
<text x="249.6" y="44">C12</text>
<text x="249.7" y="46.3">4.7u</text>
<text x="261.2" y="47.6">R19</text>
<text x="276.6" y="42.6">EN</text>
<text x="276.6" y="46.4">GND</text>
<text x="285" y="43.9">ADJ</text>
<text x="300.6" y="43.9">30K</text>
<text x="305.7" y="42.6">R16</text>
<text x="313.1" y="47.8">C17</text>
<text x="343.9" y="45.1">GND</text>
<text x="352.7" y="42.4">Valve</text>
<text x="260.9" y="48.7" transform="rotate(-90 260.9 48.7)">10K</text>
<text x="296.5" y="51.2" transform="rotate(-90 296.5 51.2)">10K</text>
<text x="296.8" y="50.1">R14</text>
<text x="313.2" y="50.1">4.7u</text>
<text x="336" y="53.4">GND</text>
<text x="43.9" y="55.9">GND</text>
<text x="52.8" y="55.9">GND</text>
<text x="64.2" y="55.9">GND</text>
<text x="244.6" y="54.6">GND</text>
<text x="258.5" y="58.5">GND</text>
<text x="268.7" y="54.6">GND</text>
<text x="294.1" y="59.7">GND</text>
<text x="308.1" y="58.5">GND</text>
<text x="49.6" y="92.8">+BATT</text>
<text x="65.6" y="94.3">U1</text>
<text x="102.9" y="94.1">+5V</text>
<text x="243.9" y="92.8">+BATT</text>
<text x="281.5" y="94.3">U4</text>
<text x="59.7" y="96.6">LP38692MP-ADJ</text>
<text x="60.7" y="101">IN</text>
<text x="68.9" y="101">OUT</text>
<text x="129.6" y="100.5">+BATT</text>
<text x="162.1" y="101.9">U5</text>
<text x="198.5" y="100.5">+VSW</text>
<text x="275.6" y="96.6">LP38692MP-ADJ</text>
<text x="276.6" y="101">IN</text>
<text x="284.8" y="101">OUT</text>
<text x="343.9" y="98.5">SIG</text>
<text x="352.8" y="101">U14</text>
<text x="46.3" y="105">C1</text>
<text x="46.5" y="107.3">4.7u</text>
<text x="60.7" y="103.5">EN</text>
<text x="60.7" y="107.4">GND</text>
<text x="69.1" y="104.8">ADJ</text>
<text x="84.7" y="104.9">30K</text>
<text x="90.3" y="103.6">R2</text>
<text x="156.2" y="104.3">LP38692MP-ADJ</text>
<text x="249.6" y="103.7">C13</text>
<text x="249.7" y="106">4.7u</text>
<text x="276.6" y="103.5">EN</text>
<text x="276.6" y="107.4">GND</text>
<text x="285" y="104.8">ADJ</text>
<text x="300.6" y="104.9">30K</text>
<text x="305.7" y="103.6">R17</text>
<text x="343.9" y="102.3">VCC</text>
<text x="343.9" y="106.1">GND</text>
<text x="352.7" y="103.3">Valve</text>
<text x="80.6" y="112.2" transform="rotate(-90 80.6 112.2)">10K</text>
<text x="81.4" y="111.1">R1</text>
<text x="97.1" y="108.8">C5</text>
<text x="97.3" y="111.1">4.7u</text>
<text x="135.2" y="112.6">C6</text>
<text x="157.2" y="111.2">EN</text>
<text x="157.2" y="108.6">IN</text>
<text x="165.4" y="108.6">OUT</text>
<text x="165.6" y="112.4">ADJ</text>
<text x="181.3" y="112.5">30K</text>
<text x="186.3" y="111.2">R13</text>
<text x="260.9" y="110.9" transform="rotate(-90 260.9 110.9)">10K</text>
<text x="261.2" y="109.8">R20</text>
<text x="296.5" y="112.2" transform="rotate(-90 296.5 112.2)">10K</text>
<text x="296.8" y="111.1">R15</text>
<text x="313.1" y="110">C18</text>
<text x="313.2" y="112.4">4.7u</text>
<text x="41.4" y="115.6">GND</text>
<text x="51.5" y="114.3">GND</text>
<text x="135.4" y="114.9">4.7u</text>
<text x="144.1" y="117.2" transform="rotate(-90 144.1 117.2)">10K</text>
<text x="144.4" y="116.2">R18</text>
<text x="157.2" y="115">GND</text>
<text x="177.1" y="119.8" transform="rotate(-90 177.1 119.8)">10K</text>
<text x="177.4" y="118.7">R12</text>
<text x="193.6" y="116.4">C8</text>
<text x="193.8" y="118.7">4.7u</text>
<text x="244.6" y="114.3">GND</text>
<text x="268.7" y="115.6">GND</text>
<text x="336" y="114.3">GND</text>
<text x="78.2" y="120.7">GND</text>
<text x="92.2" y="120.7">GND</text>
<text x="130.3" y="123.2">GND</text>
<text x="141.7" y="125.8">GND</text>
<text x="148" y="122">GND</text>
<text x="258.5" y="120.7">GND</text>
<text x="294.1" y="122">GND</text>
<text x="308.1" y="120.7">GND</text>
<text x="174.7" y="128.3">GND</text>
<text x="188.7" y="128.3">GND</text>
<text x="21.6" y="165.2">+5V</text>
<text x="168" y="166.5">+VSW</text>
<text x="245.5" y="167.8">+VSW</text>
<text x="296.3" y="167.8">+VSW</text>
<text x="345.8" y="167.8">+VSW</text>
<text x="73.4" y="170.9">5V</text>
<text x="73.4" y="173.4">GND</text>
<text x="83" y="170.9">3.3V</text>
<text x="84.4" y="173.4">D8</text>
<text x="97" y="173.4">100R</text>
<text x="103" y="172.2">R3</text>
<text x="162.1" y="173.4" transform="rotate(-90 162.1 173.4)">C7</text>
<text x="164.4" y="173.2" transform="rotate(-90 164.4 173.2)">100n</text>
<text x="26" y="176.1">C2</text>
<text x="26.2" y="178.4">100n</text>
<text x="48.7" y="176">100R</text>
<text x="48.7" y="178.5">100R</text>
<text x="54.3" y="179.8">R10</text>
<text x="54.8" y="174.7">R8</text>
<text x="54.8" y="177.3">R9</text>
<text x="73.4" y="175.9">D4</text>
<text x="73.4" y="178.5">D3</text>
<text x="84.4" y="178.5">D6</text>
<text x="84.4" y="175.9">D7</text>
<text x="97" y="178.5">100R</text>
<text x="97" y="176">100R</text>
<text x="103" y="177.3">R5</text>
<text x="103" y="174.7">R4</text>
<text x="103" y="179.8">R6</text>
<text x="152.4" y="178.6" transform="rotate(-90 152.4 178.6)">GND</text>
<text x="171.6" y="178.5">U6</text>
<text x="255" y="179.7">SIG</text>
<text x="307.1" y="178.5">SIG</text>
<text x="356.6" y="178.5">SIG</text>
<text x="48.7" y="181.1">100R</text>
<text x="48.7" y="183.6">100R</text>
<text x="54.3" y="182.3">R11</text>
<text x="73.4" y="181">D2</text>
<text x="73.4" y="183.6">D1</text>
<text x="84.4" y="183.6">D0</text>
<text x="84.4" y="181">D5</text>
<text x="97" y="183.6">100R</text>
<text x="97" y="181.1">100R</text>
<text x="103" y="182.3">R7</text>
<text x="170.8" y="185.9" transform="rotate(-90 170.8 185.9)">VCC</text>
<text x="171.6" y="181.1">CD74HC4067M</text>
<text x="240.6" y="183.7">C9</text>
<text x="255" y="183.6">VCC</text>
<text x="263.8" y="184.6">Sens</text>
<text x="263.8" y="182.3">U7</text>
<text x="294" y="182.4">C14</text>
<text x="294.2" y="184.7">100n</text>
<text x="307.1" y="182.3">VCC</text>
<text x="315.9" y="183.3">Sens</text>
<text x="316" y="181">U10</text>
<text x="343.6" y="182.4">C19</text>
<text x="343.7" y="184.7">100n</text>
<text x="356.6" y="182.3">VCC</text>
<text x="365.4" y="183.3">Sens</text>
<text x="365.5" y="181">U15</text>
<text x="21" y="188">GND</text>
<text x="73.4" y="186.1">Rx</text>
<text x="73.4" y="188.6">Tx</text>
<text x="83.8" y="188.6">Rst</text>
<text x="84.4" y="186.1">A0</text>
<text x="102.8" y="190.9">J2</text>
<text x="161.8" y="191.2">COM</text>
<text x="177.1" y="191.2">I2</text>
<text x="177.1" y="188.6">I1</text>
<text x="177.1" y="186.1">I0</text>
<text x="240.9" y="186">100n</text>
<text x="255" y="187.4">GND</text>
<text x="307.1" y="186.1">GND</text>
<text x="356.6" y="186.1">GND</text>
<text x="177.1" y="196.3">I4</text>
<text x="177.1" y="193.7">I3</text>
<text x="235.7" y="194.3">GND</text>
<text x="248.4" y="193.1">GND</text>
<text x="255" y="197.5">SIG</text>
<text x="289" y="193.1">GND</text>
<text x="299.2" y="193.1">GND</text>
<text x="307.1" y="197.5">SIG</text>
<text x="338.5" y="193.1">GND</text>
<text x="348.7" y="193.1">GND</text>
<text x="356.6" y="197.5">SIG</text>
<text x="61.7" y="198.2">GND</text>
<text x="161.8" y="201.3">S0</text>
<text x="161.8" y="203.9">S1</text>
<text x="177.1" y="203.9">I7</text>
<text x="177.1" y="201.3">I6</text>
<text x="177.1" y="198.8">I5</text>
<text x="240.7" y="201.5">C10</text>
<text x="240.9" y="203.8">100n</text>
<text x="255" y="201.3">VCC</text>
<text x="263.8" y="202.4">Sens</text>
<text x="263.8" y="200.1">U8</text>
<text x="294" y="201.5">C15</text>
<text x="294.2" y="203.8">100n</text>
<text x="307.1" y="201.3">VCC</text>
<text x="315.9" y="202.4">Sens</text>
<text x="316" y="200.1">U11</text>
<text x="343.6" y="201.5">C20</text>
<text x="343.7" y="203.8">100n</text>
<text x="356.6" y="201.3">VCC</text>
<text x="365.4" y="202.4">Sens</text>
<text x="365.5" y="200.1">U16</text>
<text x="161.8" y="209">S3</text>
<text x="161.8" y="206.4">S2</text>
<text x="177.1" y="209">I9</text>
<text x="177.1" y="206.4">I8</text>
<text x="255" y="205.1">GND</text>
<text x="307.1" y="205.1">GND</text>
<text x="356.6" y="205.1">GND</text>
<text x="176.1" y="214">I11</text>
<text x="176.1" y="211.5">I10</text>
<text x="235.7" y="212.1">GND</text>
<text x="248.4" y="210.9">GND</text>
<text x="289" y="212.1">GND</text>
<text x="299.2" y="212.1">GND</text>
<text x="338.5" y="212.1">GND</text>
<text x="348.7" y="212.1">GND</text>
<text x="161.8" y="219.1">E</text>
<text x="176.1" y="221.7">I14</text>
<text x="176.1" y="219.1">I13</text>
<text x="176.1" y="216.6">I12</text>
<text x="240.7" y="220.5">C11</text>
<text x="255" y="216.6">SIG</text>
<text x="255" y="220.4">VCC</text>
<text x="263.8" y="221.4">Sens</text>
<text x="263.8" y="219.1">U9</text>
<text x="294" y="220.5">C16</text>
<text x="307.1" y="216.6">SIG</text>
<text x="307.1" y="220.4">VCC</text>
<text x="315.9" y="221.4">Sens</text>
<text x="316" y="219.1">U12</text>
<text x="149.3" y="227.4">GND</text>
<text x="170.8" y="226.9" transform="rotate(-90 170.8 226.9)">GND</text>
<text x="176.1" y="224.2">I15</text>
<text x="240.9" y="222.8">100n</text>
<text x="255" y="224.2">GND</text>
<text x="294.2" y="222.8">100n</text>
<text x="307.1" y="224.2">GND</text>
<text x="235.7" y="231.2">GND</text>
<text x="248.4" y="229.9">GND</text>
<text x="289" y="231.2">GND</text>
<text x="299.2" y="231.2">GND</text>
<text x="168.4" y="237.5">GND</text>
<text x="53.5" y="249.4">M3</text>
<text x="53.6" y="247.1">H1</text>
<text x="70" y="249.4">M3</text>
<text x="70.1" y="247.1">H3</text>
<text x="49" y="257.8">GND</text>
<text x="65.5" y="257.8">GND</text>
<text x="53.6" y="263.6">H2</text>
<text x="70.1" y="263.6">H4</text>
<text x="53.5" y="265.9">M3</text>
<text x="70" y="265.9">M3</text>
<text x="49" y="273.1">GND</text>
<text x="65.5" y="273.1">GND</text>
</g>
<text font-size="1.8" fill="#840084" x="38" y="39.5">0.342</text>
<g font-size="1.8" fill="#008400">
<text x="257.8" y="41.7">Valve1_EN</text>
<text x="257.8" y="102.7">Valve2_EN</text>
<text x="234.9" y="178.9">SENS1_OUT</text>
<text x="287" y="177.6">SENS4_OUT</text>
<text x="336.5" y="177.6">SENS7_OUT</text>
<text x="234.9" y="196.6">SENS2_OUT</text>
<text x="287" y="196.6">SENS5_OUT</text>
<text x="337.8" y="196.6">SENS8_OUT</text>
<text x="234.9" y="215.7">SENS3_OUT</text>
<text x="287" y="215.7">SENS6_OUT</text>
</g>
<g font-size="1.8">
<text x="325.1" y="36.6">Valve1_Sig</text>
<text x="325.1" y="97.6">Valve2_Sig</text>
<text x="139.7" y="110.3">SensEN</text>
<text x="107.6" y="172.5">SensEN</text>
<text x="36.8" y="175">Valve2_EN</text>
<text x="36.8" y="177.6">Valve2_Sig</text>
<text x="114.7" y="177.6">S1</text>
<text x="114.7" y="175">S0</text>
<text x="36.8" y="180.1">Valve1_EN</text>
<text x="36.8" y="182.7">Valve1_Sig</text>
<text x="114.7" y="180.1">S2</text>
<text x="196.5" y="185.2">SENS1_OUT</text>
<text x="196.5" y="190.3">SENS3_OUT</text>
<text x="196.5" y="187.7">SENS2_OUT</text>
<text x="196.5" y="197.9">SENS6_OUT</text>
<text x="196.5" y="195.4">SENS5_OUT</text>
<text x="196.5" y="192.8">SENS4_OUT</text>
<text x="146" y="200.4">S0</text>
<text x="146" y="203">S1</text>
<text x="196.5" y="203">SENS8_OUT</text>
<text x="196.5" y="200.4">SENS7_OUT</text>
<text x="146" y="205.5">S2</text>
</g>
<g font-size="1.8" fill="#0000c2">
<text x="35.6" y="87.4">MAIN 5V</text>
<text x="124.5" y="86.1">SENSOR POWER SUPPLY</text>
<text x="130.8" y="185.2">0V .... 3.2V</text>
<text x="101.6" y="196.6">Remove to program</text>
</g>
</svg>
